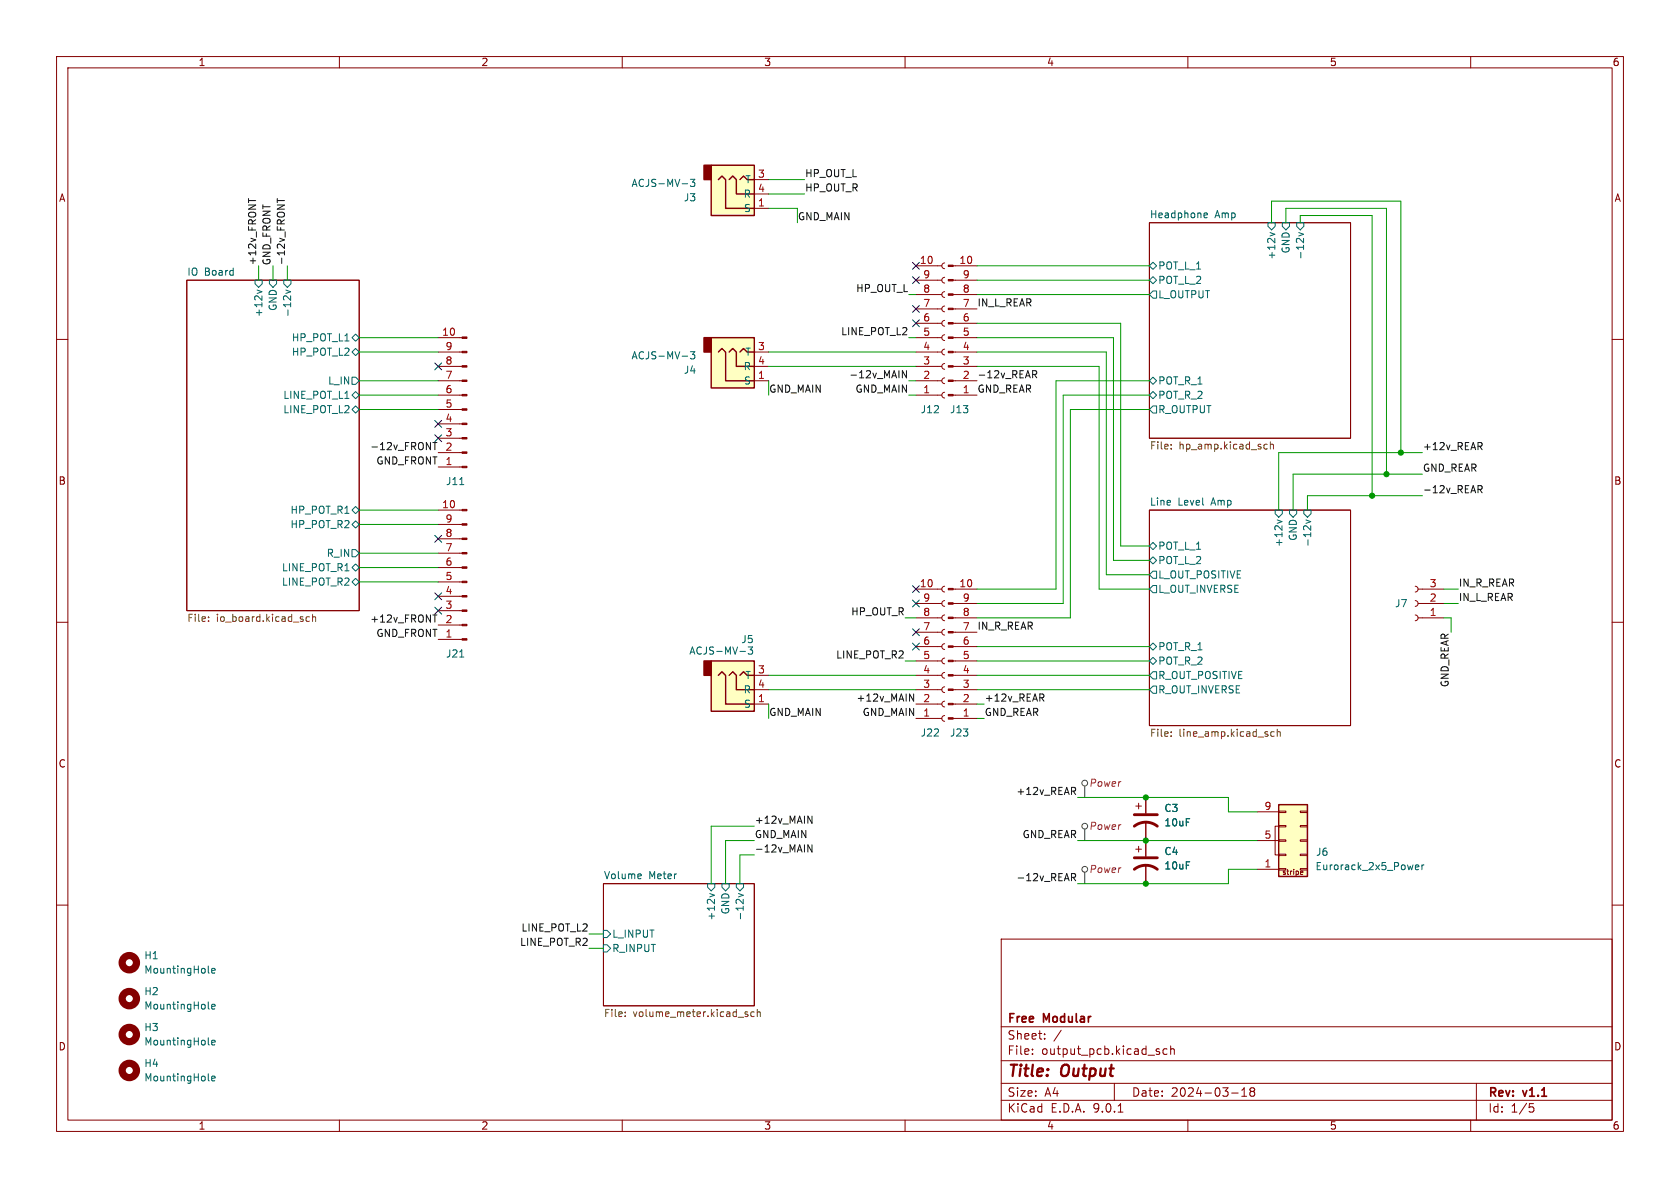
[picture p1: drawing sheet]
<svg xmlns="http://www.w3.org/2000/svg" width="297mm" height="210mm" viewBox="0 0 297 210" stroke-linecap="round" stroke-linejoin="round" font-family="sans-serif">
<g fill="none" stroke="#840000" stroke-width=".18">
<path d="M10 10h277v190h-277zM12 12h273v186h-273zM60 10v2M110 10v2M160 10v2M210 10v2M260 10v2M203.2 39.4h35.6v38.1h-35.6zM33 49.5h30.5v58.5h-30.5zM10 60h2M285 60h2M203.2 90.2h35.6v38.1h-35.6z"/>
<path d="M10 110h2M285 110h2M106.7 156.2h26.6v21.6h-26.6zM10 160h2M177 166h108v32h-108zM285 160h2M60 198v2M110 198v2M160 198v2M177 194.5h108M177 191.5h108M177 187.5h108"/>
<path d="M177 181.5h108M182.5 186.3v.1M182.5 185.5v.1M184.7 183.6v.1M184.7 182.8v.1M187.6 182.1l-1.3 2M197 191.5v3M197.7 196.6h.8M204.8 185.9l.2 .2-.2 .3M204.8 185.4l.2 .1M206.3 185.5l-.4-.1-.3 .3v.4l.1 .2h.6M207 185.5l.2-.1 .3 .1 .1 .9"/>
<path d="M207 184.9v1.5M210 198v2M217.7 193.2h1.2M219.5 193.8h.9M219.5 192.7l.5-.4v1.5M221.2 192.9l-.2 .3v.5l.2 .1 .5-.1 .1-.2-.1-.4-.2-.2M221.2 192.9l-.2-.2 .2-.4 .5 .1 .1 .2-.3 .3M221.2 192.9h.3M260 198v2M261 191.5v6.5M270.4 195.1h.7M270.5 195.7h.4l.3 .3-.2 .5-.5 .1"/>
</g>
<g fill="none" stroke="#006464" stroke-width=".18">
<path d="M212.9 38.3l.1 .2 .4-.1M212.9 37.8l.1-.2h.3l.2 .2v.2l-.6 .1M224.2 39.4h1.2v.6l-.6 .6-.6-.6zM226.7 39.4h1.3v.6l-.7 .6-.6-.6zM229.2 39.4h1.3v.6l-.6 .6-.7-.6zM45.1 49.5h1.3v.7l-.7 .6-.6-.6zM45.5 51.3l.8 .3-.8 .3M47.6 49.5h1.3v.7l-.6 .6-.7-.6zM50.2 49.5h1.2v.7l-.6 .6-.6-.6zM50.5 51.3l.9 .3-.9 .3M62.2 59.7l.7-.6 .6 .6-.6 .6zM203.2 49.5l.6-.6 .7 .6-.7 .7z"/>
<path d="M203.2 47l.6-.6 .7 .6-.7 .6zM203.8 51.4h.7v1.3h-.7l-.6-.6zM224.5 41.1l.9 .3-.9 .3M229.6 41.1l.8 .3-.8 .3M62.2 69.9l.7-.7 .6 .7-.6 .6zM62.2 72.4l.7-.6 .6 .6-.6 .6zM62.2 62.2l.7-.6 .6 .6-.6 .7zM62.2 66.7h.7l.6 .6-.6 .6h-.7zM203.2 67.3l.6-.6 .7 .6-.7 .6zM203.2 69.9l.6-.7 .7 .7-.7 .6zM203.8 71.8h.7v1.2h-.7l-.6-.6zM62.2 92.7l.7-.6 .6 .6-.6 .6z"/>
<path d="M62.2 90.2l.7-.7 .6 .7-.6 .6zM62.2 97.2h.7l.6 .6-.6 .6h-.7zM203.2 96.5l.6-.6 .7 .6-.7 .7zM203.2 99.1l.6-.7 .7 .7-.7 .6zM225.4 90.2h1.3v.6l-.6 .6-.7-.6zM225.8 91.9l.8 .3-.8 .3M228 90.2h1.2v.6l-.6 .6-.6-.6zM230.5 90.2h1.3v.6l-.7 .6-.6-.6zM230.9 91.9l.8 .3-.8 .3M62.2 100.3l.7-.6 .6 .6-.6 .7zM62.2 102.9l.7-.7 .6 .7-.6 .6zM203.2 114.3l.6-.6 .7 .6-.7 .6z"/>
<path d="M203.2 116.8l.6-.6 .7 .6-.7 .7zM203.8 118.7h.7v1.3h-.7l-.6-.6zM203.8 101h.7v1.2h-.7l-.6-.6zM203.8 103.5h.7v1.3h-.7l-.6-.7zM203.8 121.3h.7v1.3h-.7l-.6-.7zM113.2 154.5l.2 .3-.6 .1M113.3 155.3h-.1M125.1 156.2h1.3v.6l-.7 .7-.6-.7zM125.5 158l.8 .3-.8 .3M127.6 156.2h1.3v.6l-.6 .7-.7-.7zM130.2 156.2h1.2v.6l-.6 .7-.6-.7zM130.5 158l.9 .3-.9 .3"/>
<path d="M106.7 164.5h.6l.6 .6-.6 .6h-.6zM106.7 167h.6l.6 .6-.6 .7h-.6z"/>
</g>
<g fill="none" stroke="#725600" stroke-width=".18">
<path d="M207 78.6v.1M207 79.3v.1M223.6 79.3h.4M223.6 78.6h.4M224.6 78.7l.2-.2 .3 .1v.8M224.6 78.1v1.3M36.9 109.7v.2M36.9 109.1v.1M54.7 109.1l-.4-.1-.2 .3 .1 .5h.5M55.3 109.1l.1-.1 .3 .1 .1 .8M55.3 108.6v1.3M207 130.1v.1"/>
<path d="M207 129.4v.1M225.3 129.4l-.4-.1-.3 .3 .2 .5h.5M225.8 129.5l.2-.2 .3 .1v.8M225.8 128.9v1.3M110.5 179.6v.1M110.5 178.9v.1M131.9 179.3h.3v.2l-.1 .2h-.3M131.9 178.9h.3M133.3 178.9h-.3l-.3 .2 .1 .5h.5M133.9 179l.2-.1h.3v.8M133.9 178.4v1.3"/>
</g>
<path d="M125.7 29.2h7.6v8.9h-7.6z" fill="#ffffc2"/>
<path d="M125.7 29.2h7.6v8.9h-7.6zM127 31.8l.6-.7 .7 .7v5h5M128.9 31.8l.6-.7 .7 .7v2.5h3.1M130.8 31.8l.6-.7 .7 .7h1.2" fill="none" stroke="#840000" stroke-width=".25"/>
<path d="M124.5 29.2h1.2v2.6h-1.2z" fill="#840000" stroke="#840000" stroke-width=".25"/>
<path d="M133.3 36.8h2.6M133.3 34.3h2.6M133.3 31.8h2.6" fill="none" stroke="#840000" stroke-width=".18"/>
<path d="M120.6 32.5h1M122.1 31.7h.7l-.4 .5 .4 .1v.5l-.2 .2-.5-.2" fill="none" stroke="#006464" stroke-width=".18"/>
<path d="M125.7 59.7h7.6v8.9h-7.6z" fill="#ffffc2"/>
<path d="M125.7 59.7h7.6v8.9h-7.6zM127 62.2l.6-.6 .7 .6v5.1h5M128.9 62.2l.6-.6 .7 .6v2.6h3.1M130.8 62.2l.6-.6 .7 .6h1.2" fill="none" stroke="#840000" stroke-width=".25"/>
<path d="M124.5 59.7h1.2v2.5h-1.2z" fill="#840000" stroke="#840000" stroke-width=".25"/>
<g fill="none" stroke="#840000" stroke-width=".18">
<path d="M77.5 59.7h4.2M161.9 59.7h4.6M161.9 57.2h4.6M161.9 54.6h4.6M161.9 52.1h4.6M161.9 49.5h4.6M161.9 47h4.6M167 59.2l-.4 .1-.1 .4 .2 .4 .3 .1M167 56.6l-.4 .2-.1 .4 .2 .3 .3 .2M167 54.1l-.4 .2-.1 .3 .2 .4 .3 .1M167 51.6l-.4 .1-.1 .4 .2 .3 .3 .2M167 49l-.4 .2-.1 .3 .2 .4 .3 .1"/>
<path d="M167 46.5l-.4 .1-.1 .4 .2 .4 .3 .1M168.5 59.7h4.2M168.5 57.2h4.2M168.5 54.6h4.2M168.5 52.1h4.2M168.5 49.5h4.2M168.5 47h4.2M77.5 67.3h4.2M77.5 64.8h4.2M77.5 62.2h4.2M77.5 77.5h4.2M77.5 74.9h4.2"/>
<path d="M77.5 72.4h4.2M77.5 69.9h4.2M133.3 67.3h2.6M133.3 64.8h2.6M133.3 62.2h2.6M161.9 67.3h4.6M161.9 64.8h4.6M161.9 62.2h4.6M161.9 69.9h4.6M167 69.3l-.4 .2-.1 .4 .2 .3 .3 .2M167 66.8l-.4 .2-.1 .3 .2 .4 .3 .1M167 64.3l-.4 .1-.1 .4 .2 .3 .3 .2"/>
<path d="M167 61.7l-.4 .2-.1 .3 .2 .4 .3 .1M168.5 67.3h4.2M168.5 64.8h4.2M168.5 62.2h4.2M168.5 69.9h4.2M77.5 97.8h4.2M77.5 95.3h4.2M77.5 92.7h4.2M77.5 90.2h4.2M77.5 82.6h4.2M77.5 80h4.2M77.5 113h4.2"/>
<path d="M77.5 110.5h4.2M77.5 108h4.2M77.5 105.4h4.2M77.5 102.9h4.2M77.5 100.3h4.2M161.9 109.2h4.6M161.9 106.7h4.6M161.9 104.1h4.6M161.9 119.4h4.6M161.9 116.8h4.6M161.9 114.3h4.6M161.9 111.8h4.6"/>
<path d="M167 118.9l-.4 .1-.1 .4 .2 .3 .3 .2M167 116.3l-.4 .2-.1 .3 .2 .4 .3 .1M167 113.8l-.4 .1-.1 .4 .2 .4 .3 .1M167 111.3l-.4 .1-.1 .4 .2 .3 .3 .2M167 108.7l-.4 .2-.1 .3 .2 .4 .3 .1M167 106.2l-.4 .1-.1 .4 .2 .3 .3 .2M167 103.6l-.4 .2-.1 .3 .2 .4 .3 .1M168.5 109.2h4.2M168.5 106.7h4.2M168.5 104.1h4.2M168.5 119.4h4.2M168.5 116.8h4.2"/>
<path d="M168.5 114.3h4.2M168.5 111.8h4.2M250.2 108.7l.3 .2 .2 .3-.2 .4-.3 .1M250.2 106.2l.3 .1 .2 .4-.2 .3-.3 .2M250.2 103.6l.3 .2 .2 .3-.2 .4-.3 .1M250.7 109.2h4.6M250.7 106.7h4.6M250.7 104.1h4.6M161.9 127h4.6M161.9 124.5h4.6M161.9 121.9h4.6M167 126.5l-.4 .1-.1 .4 .2 .4 .3 .1"/>
<path d="M167 124l-.4 .1-.1 .4 .2 .3 .3 .2M167 121.4l-.4 .2-.1 .3 .2 .4 .3 .1M168.5 127h4.2M168.5 124.5h4.2M168.5 121.9h4.2"/>
</g>
<path d="M120.6 63h1M122.1 62.2h.7l-.4 .5 .4 .1v.5l-.2 .1-.5-.1M81.3 85.7h.7M81.3 116.1h.7" fill="none" stroke="#006464" stroke-width=".18"/>
<g fill="#840000" stroke="#840000" stroke-width=".18">
<path d="M81.7 112.9h.8v.3h-.8z"/>
<path d="M81.7 110.4h.8v.2h-.8z"/>
<path d="M81.7 107.8h.8v.3h-.8z"/>
<path d="M81.7 105.3h.8v.2h-.8z"/>
<path d="M81.7 102.7h.8v.3h-.8z"/>
<path d="M81.7 100.2h.8v.3h-.8z"/>
<path d="M81.7 97.7h.8v.2h-.8z"/>
<path d="M81.7 95.1h.8v.3h-.8z"/>
<path d="M81.7 92.6h.8v.2h-.8z"/>
<path d="M81.7 90h.8v.3h-.8z"/>
<path d="M81.7 82.4h.8v.3h-.8z"/>
<path d="M81.7 79.9h.8v.2h-.8z"/>
<path d="M81.7 77.3h.8v.3h-.8z"/>
<path d="M81.7 74.8h.8v.3h-.8z"/>
<path d="M81.7 72.3h.8v.2h-.8z"/>
<path d="M81.7 69.7h.8v.3h-.8z"/>
<path d="M81.7 67.2h.8v.2h-.8z"/>
<path d="M81.7 64.6h.8v.3h-.8z"/>
<path d="M81.7 62.1h.8v.3h-.8z"/>
<path d="M81.7 59.6h.8v.2h-.8z"/>
<path d="M167.6 69.7h.9v.3h-.9z"/>
<path d="M167.6 67.2h.9v.2h-.9z"/>
<path d="M167.6 64.6h.9v.3h-.9z"/>
<path d="M167.6 62.1h.9v.3h-.9z"/>
<path d="M167.6 59.6h.9v.2h-.9z"/>
<path d="M167.6 57h.9v.3h-.9z"/>
<path d="M167.6 54.5h.9v.2h-.9z"/>
<path d="M167.6 51.9h.9v.3h-.9z"/>
<path d="M167.6 49.4h.9v.3h-.9z"/>
<path d="M167.6 46.9h.9v.2h-.9z"/>
<path d="M167.6 126.9h.9v.2h-.9z"/>
<path d="M167.6 124.3h.9v.3h-.9z"/>
<path d="M167.6 121.8h.9v.2h-.9z"/>
<path d="M167.6 119.3h.9v.2h-.9z"/>
<path d="M167.6 116.7h.9v.3h-.9z"/>
<path d="M167.6 114.2h.9v.2h-.9z"/>
<path d="M167.6 111.6h.9v.3h-.9z"/>
<path d="M167.6 109.1h.9v.2h-.9z"/>
<path d="M167.6 106.6h.9v.2h-.9z"/>
<path d="M167.6 104h.9v.3h-.9z"/>
</g>
<path d="M125.7 116.8h7.6v8.9h-7.6z" fill="#ffffc2"/>
<path d="M125.7 116.8h7.6v8.9h-7.6zM127 119.4l.6-.7 .7 .7v5.1h5M128.9 119.4l.6-.7 .7 .7v2.5h3.1M130.8 119.4l.6-.7 .7 .7h1.2" fill="none" stroke="#840000" stroke-width=".25"/>
<path d="M124.5 116.8h1.2v2.6h-1.2z" fill="#840000" stroke="#840000" stroke-width=".25"/>
<path d="M133.3 119.4h2.6M133.3 124.5h2.6M133.3 121.9h2.6M200.8 150.1h1M200.8 142.5h1M201.3 142v1M201.3 149.6v1M202.6 141v2.8M202.6 145.3v6.1M202.6 152.9v3.3" fill="none" stroke="#840000" stroke-width=".18"/>
<path d="M130.8 115.2h1M133.1 114.4l-.5 .5 .4 .1v.5l-.2 .1-.5-.1M36.8 171.8l.2 .2M36.8 178.2l.2 .2M37.4 171.6l.6-.1v-.3h-.4l-.2 .2 .1 .6h.5M37.4 178l.6-.2v-.2l-.4-.1-.2 .2 .1 .6h.5M36.8 184.5l.2 .2M36.8 190.9l.2 .2M37.4 184.3l.6-.1v-.3h-.4l-.2 .2 .1 .6h.5M37.4 190.7l.6-.2v-.2l-.4-.1-.2 .2 .1 .6h.5" fill="none" stroke="#006464" stroke-width=".18"/>
<g fill="none" stroke="#840000" stroke-width="1.3">
<circle cx="22.9" cy="170.2" r="1.27"/>
<circle cx="22.9" cy="176.5" r="1.27"/>
<circle cx="22.9" cy="189.2" r="1.27"/>
<circle cx="22.9" cy="182.9" r="1.27"/>
</g>
<path d="M200.5 153.7a3.3 3.3 0 0 1 4.1 0M200.5 146.1a3.3 3.3 0 0 1 4.1 0M200.5 151.6h4.1M200.5 144h4.1" fill="none" stroke="#840000" stroke-width=".51"/>
<path d="M226.1 142.2h5v12.7h-5z" fill="#ffffc2"/>
<g fill="none" stroke="#840000" stroke-width=".18">
<path d="M202.6 141v2.8M202.6 145.3v6.1M202.6 152.9v3.3M222.2 143.5h3.9M222.2 148.6h3.9M222.2 153.7h3.9M226.1 143.4h1.2v.2h-1.2zM226.1 145.9h1.2v.3h-1.2zM226.1 148.5h1.2v.2h-1.2zM226.1 151h1.2v.3h-1.2zM226.1 153.5h1.2v.3h-1.2zM226.1 146.1h-.7v5h.7"/>
<path d="M229.9 143.4h1.2v.2h-1.2zM229.9 145.9h1.2v.3h-1.2zM229.9 148.5h1.2v.2h-1.2zM229.9 151h1.2v.3h-1.2zM229.9 153.5h1.2v.3h-1.2zM229.9 154.5h.4M229.9 154h.3l.1 .2-.4 .1"/>
</g>
<path d="M226.1 142.2h5v12.7h-5z" fill="none" stroke="#840000" stroke-width=".25"/>
<path d="M250.2 153.3l.6-.1v-.2l-.4-.1-.2 .2 .1 .6h.5M251.4 152.9v.8M251.7 152.9l-.3 .2" fill="none" stroke="#006464" stroke-width=".18"/>
<g fill="none" stroke="#484848" stroke-width=".18">
<path d="M191.8 138.9v2.1M191.8 146.6v2M191.8 154.2v2"/>
<circle cx="191.8" cy="138.4" r=".51"/>
<circle cx="191.8" cy="146.1" r=".51"/>
<circle cx="191.8" cy="153.7" r=".51"/>
</g>
<g fill="none" stroke="#0f0f0f" stroke-width=".18">
<path d="M43.9 35.1v.7M49 35.1v.7M49 35.5h1.3M76.5 78.2h.7M76.9 78.2v1.3M160.3 65.5v1.3l-.8-1.3v1.3M182.6 65.5h.4l.3 .3-.1 .3-.6 .1M182.9 66.2l.4 .6M261.6 78.9l.4 .6M261.8 78.2l.2 .3v.3l-.2 .1M261.3 85.8h.5l.2 .3-.1 .4h-.6M261.6 86.5l.4 .6"/>
<path d="M76.5 108.7h.7M160.8 122.7l.7 1.2v-1.2M184.1 123.3l.5 .6M184.3 122.7l.3 .2-.1 .3-.2 .1M189.7 139.9l.5 .6M189.9 139.2l.3 .2-.1 .3-.2 .2M142.8 144.3l.7 1.2v-1.2M143.5 149.3v1.3l-.7-1.3v1.3M189.4 154.4h.5l.3 .3-.2 .3-.6 .1M189.7 155.1l.5 .6"/>
</g>
<g fill="none" stroke="#009600" stroke-width=".18">
<path d="M135.9 31.8h6.3M135.9 34.3h6.3M135.9 36.8h5.1v2.6M224.8 39.4v-3.8h22.8v44.4M227.3 39.4v-2.6h17.8v47M229.9 39.4v-1.3h12.7v49.5M45.7 47v2.5M48.3 47v2.5M50.8 47v2.5M63.5 59.7h14M160.7 59.7h1.2M160.7 52.1h1.2"/>
<path d="M172.7 59.7h24.1v39.4h6.4M172.7 52.1h30.5M172.7 49.5h30.5M172.7 57.2h25.4v39.3h5.1M172.7 47h30.5M63.5 67.3h14M63.5 69.9h14M63.5 62.2h14M63.5 72.4h14M135.9 67.3v2.6M135.9 62.2h26M135.9 64.8h26"/>
<path d="M160.7 67.3h1.2M160.7 69.9h1.2M172.7 64.8h21.6v39.3h8.9M172.7 62.2h22.9v39.4h7.6M203.2 69.9h-15.2v36.8h-15.3M203.2 67.3h-16.5v36.8h-14M203.2 72.4h-14v36.8h-16.5M63.5 97.8h14M63.5 92.7h14M63.5 90.2h14M251.5 87.6h-20.4v2.6M251.5 80h-25.4v10.2"/>
<path d="M251.5 83.8h-22.9v6.4M63.5 102.9h14M63.5 100.3h14M135.9 119.4h26M160 116.8h1.9M160 109.2h1.9M172.7 119.4h30.5M172.7 116.8h30.5M172.7 114.3h30.5M255.3 104.1h2.5M255.3 109.2h1.2v2.6M255.3 106.7h2.5"/>
<path d="M135.9 121.9h26M135.9 124.5v2.5M172.7 121.9h30.5M172.7 124.5h1.3M172.7 127h1.3M133.3 148.6h-5v7.6M133.3 151.1h-2.5v5.1M133.3 146.1h-7.6v10.1M190.5 148.6h31.7M190.5 141h26.7v2.5h5M222.2 153.7h-5v2.5h-26.7M104.1 165.1h2.6"/>
<path d="M104.1 167.6h2.6"/>
</g>
<g fill="none" stroke="#000084" stroke-width=".18">
<path d="M161.3 56.5l1.2 1.3M161.3 46.4l1.2 1.2M161.3 54l1.2 1.2M161.3 48.9l1.2 1.2M162.5 56.5l-1.2 1.3M162.5 46.4l-1.2 1.2M162.5 54l-1.2 1.2M162.5 48.9l-1.2 1.2M76.9 64.2l1.2 1.2M76.9 74.3l1.2 1.2M76.9 76.9l1.2 1.2M78.1 64.2l-1.2 1.2"/>
<path d="M78.1 74.3l-1.2 1.2M78.1 76.9l-1.2 1.2M76.9 94.6l1.2 1.3M78.1 94.6l-1.2 1.3M76.9 104.8l1.2 1.2M76.9 107.3l1.2 1.3M78.1 104.8l-1.2 1.2M78.1 107.3l-1.2 1.3M161.3 106.1l1.2 1.2M161.3 103.5l1.2 1.2M161.3 111.2l1.2 1.2M161.3 113.7l1.2 1.2"/>
<path d="M162.5 106.1l-1.2 1.2M162.5 103.5l-1.2 1.2M162.5 111.2l-1.2 1.2M162.5 113.7l-1.2 1.2"/>
</g>
<g fill="#009600" stroke="#009600" stroke-width=".18">
<circle cx="245.1" cy="83.8" r=".46"/>
<circle cx="247.6" cy="80" r=".46"/>
<circle cx="242.6" cy="87.6" r=".46"/>
<circle cx="202.6" cy="148.6" r=".46"/>
<circle cx="202.6" cy="156.2" r=".46"/>
<circle cx="202.6" cy="141" r=".46"/>
</g>
<g font-size="2.8" fill="#840000">
<text x="178" y="190.9">Title:</text>
<text x="187.7" y="190.9">Output</text>
</g>
<g font-size="2.1" fill="#840000">
<text x="178" y="184">Sheet:</text>
<text x="178" y="181.2">Free</text>
<text x="184.5" y="181.2">Modular</text>
<text x="178" y="186.7">File:</text>
<text x="184.1" y="186.7">output_pcb.kicad_sch</text>
<text x="178" y="196.9">KiCad</text>
<text x="178" y="194.1">Size:</text>
<text x="184.7" y="194.1">A4</text>
<text x="185.7" y="196.9">E.D.A.</text>
<text x="193.3" y="196.9">9.0.1</text>
<text x="200" y="194.1">Date:</text>
<text x="207" y="194.1">2024-03-18</text>
<text x="263" y="194.3">Rev:</text>
<text x="263" y="196.9">Id:</text>
<text x="267.1" y="196.9">1/5</text>
<text x="269.4" y="194.3">v1.1</text>
</g>
<g font-size="1.8" fill="#840000">
<text x="35" y="11.9">1</text>
<text x="85" y="11.9">2</text>
<text x="135" y="11.9">3</text>
<text x="185" y="11.9">4</text>
<text x="235" y="11.9">5</text>
<text x="285" y="11.9">6</text>
<text x="10.3" y="35.9">A</text>
<text x="285.3" y="35.9">A</text>
<text x="10.3" y="85.9">B</text>
<text x="285.3" y="85.9">B</text>
<text x="10.3" y="135.9">C</text>
<text x="285.3" y="135.9">C</text>
<text x="10.3" y="185.9">D</text>
<text x="285.3" y="185.9">D</text>
<text x="35" y="199.9">1</text>
<text x="85" y="199.9">2</text>
<text x="135" y="199.9">3</text>
<text x="185" y="199.9">4</text>
<text x="235" y="199.9">5</text>
<text x="285" y="199.9">6</text>
</g>
<g font-size="1.8" fill="#006464">
<text x="111.5" y="33.2">ACJS-MV-3</text>
<text x="120.8" y="35.8">J3</text>
<text x="131.4" y="35.2">R</text>
<text x="131.7" y="32.6">T</text>
<text x="131.4" y="37.7">S</text>
<text x="203.2" y="38.7">Headphone</text>
<text x="214.8" y="38.7">Amp</text>
<text x="204.7" y="47.9">POT_L_1</text>
<text x="225.7" y="46" transform="rotate(-90 225.7 46)">+12v</text>
<text x="228.2" y="44.9" transform="rotate(-90 228.2 44.9)">GND</text>
<text x="230.7" y="46" transform="rotate(-90 230.7 46)">-12v</text>
<text x="33" y="48.8">IO</text>
<text x="36.1" y="48.8">Board</text>
<text x="204.7" y="52.9">L_OUTPUT</text>
<text x="204.7" y="50.4">POT_L_2</text>
<text x="46.6" y="56.2" transform="rotate(-90 46.6 56.2)">+12v</text>
<text x="49.1" y="55.1" transform="rotate(-90 49.1 55.1)">GND</text>
<text x="51.7" y="56.2" transform="rotate(-90 51.7 56.2)">-12v</text>
<text x="51.5" y="63.1">HP_POT_L2</text>
<text x="51.5" y="60.6">HP_POT_L1</text>
<text x="111.5" y="63.7">ACJS-MV-3</text>
<text x="131.4" y="65.6">R</text>
<text x="131.7" y="63.1">T</text>
<text x="50" y="70.7">LINE_POT_L1</text>
<text x="57.9" y="68.2">L_IN</text>
<text x="120.8" y="66.3">J4</text>
<text x="131.4" y="68.2">S</text>
<text x="204.7" y="68.2">POT_R_1</text>
<text x="204.7" y="70.7">POT_R_2</text>
<text x="50" y="73.3">LINE_POT_L2</text>
<text x="162.7" y="73.3">J12</text>
<text x="167.9" y="73.3">J13</text>
<text x="204.7" y="73.3">R_OUTPUT</text>
<text x="78.7" y="86">J11</text>
<text x="203.2" y="89.5">Line</text>
<text x="208.2" y="89.5">Level</text>
<text x="214.3" y="89.5">Amp</text>
<text x="51.3" y="93.6">HP_POT_R2</text>
<text x="51.3" y="91">HP_POT_R1</text>
<text x="229.5" y="95.7" transform="rotate(-90 229.5 95.7)">GND</text>
<text x="49.7" y="101.2">LINE_POT_R1</text>
<text x="57.7" y="98.7">R_IN</text>
<text x="204.7" y="97.4">POT_L_1</text>
<text x="204.7" y="99.9">POT_L_2</text>
<text x="226.9" y="96.8" transform="rotate(-90 226.9 96.8)">+12v</text>
<text x="232" y="96.8" transform="rotate(-90 232 96.8)">-12v</text>
<text x="49.7" y="103.7">LINE_POT_R2</text>
<text x="204.7" y="102.5">L_OUT_POSITIVE</text>
<text x="204.7" y="105">L_OUT_INVERSE</text>
<text x="246.5" y="107.5">J7</text>
<text x="131" y="113.9">J5</text>
<text x="78.7" y="116.4">J21</text>
<text x="121.8" y="115.9">ACJS-MV-3</text>
<text x="204.7" y="115.2">POT_R_1</text>
<text x="204.7" y="117.7">POT_R_2</text>
<text x="131.4" y="122.8">R</text>
<text x="131.4" y="125.3">S</text>
<text x="131.7" y="120.2">T</text>
<text x="204.7" y="120.2">R_OUT_POSITIVE</text>
<text x="204.7" y="122.8">R_OUT_INVERSE</text>
<text x="162.7" y="130.4">J22</text>
<text x="167.9" y="130.4">J23</text>
<text x="205.7" y="143.7">C3</text>
<text x="205.7" y="146.3">10uF</text>
<text x="106.7" y="155.5">Volume</text>
<text x="114.7" y="155.5">Meter</text>
<text x="205.7" y="151.4">C4</text>
<text x="205.7" y="153.9">10uF</text>
<text x="232.5" y="154">Eurorack_2x5_Power</text>
<text x="232.6" y="151.5">J6</text>
<text x="129.1" y="161.7" transform="rotate(-90 129.1 161.7)">GND</text>
<text x="108.1" y="166">L_INPUT</text>
<text x="126.6" y="162.8" transform="rotate(-90 126.6 162.8)">+12v</text>
<text x="131.7" y="162.8" transform="rotate(-90 131.7 162.8)">-12v</text>
<text x="25.4" y="169.8">H1</text>
<text x="25.4" y="172.3">MountingHole</text>
<text x="108.1" y="168.5">R_INPUT</text>
<text x="25.4" y="176.1">H2</text>
<text x="25.4" y="178.7">MountingHole</text>
<text x="25.4" y="182.5">H3</text>
<text x="25.4" y="185">MountingHole</text>
<text x="25.4" y="188.8">H4</text>
<text x="25.4" y="191.4">MountingHole</text>
</g>
<g font-size="1.8" fill="#a90000">
<text x="133.9" y="34">4</text>
<text x="133.9" y="31.5">3</text>
<text x="133.9" y="36.6">1</text>
<text x="162.5" y="46.7">10</text>
<text x="169.5" y="46.7">10</text>
<text x="163.1" y="51.8">8</text>
<text x="163.1" y="49.3">9</text>
<text x="170.1" y="51.8">8</text>
<text x="170.1" y="49.3">9</text>
<text x="78.1" y="59.4">10</text>
<text x="163.1" y="59.4">5</text>
<text x="163.1" y="56.9">6</text>
<text x="163.1" y="54.4">7</text>
<text x="170.1" y="59.4">5</text>
<text x="170.1" y="56.9">6</text>
<text x="170.1" y="54.4">7</text>
<text x="78.7" y="64.5">8</text>
<text x="78.7" y="62">9</text>
<text x="133.9" y="64.5">4</text>
<text x="133.9" y="62">3</text>
<text x="163.1" y="64.5">3</text>
<text x="163.1" y="62">4</text>
<text x="170.1" y="64.5">3</text>
<text x="170.1" y="62">4</text>
<text x="78.7" y="69.6">6</text>
<text x="78.7" y="67.1">7</text>
<text x="133.9" y="67.1">1</text>
<text x="163.1" y="69.6">1</text>
<text x="163.1" y="67.1">2</text>
<text x="170.1" y="69.6">1</text>
<text x="170.1" y="67.1">2</text>
<text x="78.7" y="77.2">3</text>
<text x="78.7" y="74.7">4</text>
<text x="78.7" y="72.1">5</text>
<text x="78.7" y="79.8">2</text>
<text x="78.1" y="89.9">10</text>
<text x="78.7" y="95">8</text>
<text x="78.7" y="92.5">9</text>
<text x="78.7" y="100.1">6</text>
<text x="78.7" y="97.5">7</text>
<text x="78.7" y="107.7">3</text>
<text x="78.7" y="105.2">4</text>
<text x="78.7" y="102.6">5</text>
<text x="162.5" y="103.9">10</text>
<text x="163.1" y="106.4">9</text>
<text x="169.5" y="103.9">10</text>
<text x="170.1" y="106.4">9</text>
<text x="252.7" y="106.4">2</text>
<text x="252.7" y="103.9">3</text>
<text x="78.7" y="110.2">2</text>
<text x="163.1" y="111.5">7</text>
<text x="163.1" y="109">8</text>
<text x="170.1" y="111.5">7</text>
<text x="170.1" y="109">8</text>
<text x="252.7" y="109">1</text>
<text x="133.9" y="119.1">3</text>
<text x="163.1" y="119.1">4</text>
<text x="163.1" y="116.6">5</text>
<text x="163.1" y="114">6</text>
<text x="170.1" y="119.1">4</text>
<text x="170.1" y="116.6">5</text>
<text x="170.1" y="114">6</text>
<text x="133.9" y="124.2">1</text>
<text x="133.9" y="121.7">4</text>
<text x="163.1" y="124.2">2</text>
<text x="163.1" y="121.7">3</text>
<text x="170.1" y="124.2">2</text>
<text x="170.1" y="121.7">3</text>
<text x="163.1" y="126.7">1</text>
<text x="170.1" y="126.7">1</text>
<text x="223.4" y="143.3">9</text>
<text x="223.4" y="148.3">5</text>
<text x="223.4" y="153.4">1</text>
</g>
<g font-size="1.8" fill="#0f0f0f">
<text x="142.2" y="33.9">HP_OUT_R</text>
<text x="142.2" y="31.4">HP_OUT_L</text>
<text x="141" y="39">GND_MAIN</text>
<text x="45.4" y="47" transform="rotate(-90 45.4 47)">+12v_FRONT</text>
<text x="47.9" y="47" transform="rotate(-90 47.9 47)">GND_FRONT</text>
<text x="50.5" y="47" transform="rotate(-90 50.5 47)">-12v_FRONT</text>
<text x="151.3" y="51.7">HP_OUT_L</text>
<text x="148.6" y="59.3">LINE_POT_L2</text>
<text x="172.7" y="54.3">IN_L_REAR</text>
<text x="135.9" y="69.5">GND_MAIN</text>
<text x="150" y="67">-12v_MAIN</text>
<text x="151.1" y="69.5">GND_MAIN</text>
<text x="172.7" y="67">-12v_REAR</text>
<text x="172.7" y="69.5">GND_REAR</text>
<text x="65.4" y="79.7">-12v_FRONT</text>
<text x="66.4" y="82.2">GND_FRONT 1</text>
<text x="251.5" y="83.5">GND_REAR</text>
<text x="251.5" y="79.7">+12v_REAR</text>
<text x="251.5" y="87.3">-12v_REAR</text>
<text x="257.8" y="106.3">IN_L_REAR</text>
<text x="257.8" y="103.8">IN_R_REAR</text>
<text x="65.4" y="110.1">+12v_FRONT</text>
<text x="66.4" y="112.7">GND_FRONT 1</text>
<text x="150.4" y="108.9">HP_OUT_R</text>
<text x="172.7" y="111.4">IN_R_REAR</text>
<text x="147.7" y="116.5">LINE_POT_R2</text>
<text x="151.3" y="124.1">+12v_MAIN</text>
<text x="174" y="124.1">+12v_REAR</text>
<text x="256.2" y="121.6" transform="rotate(-90 256.2 121.6)">GND_REAR</text>
<text x="135.9" y="126.7">GND_MAIN</text>
<text x="152.4" y="126.7">GND_MAIN</text>
<text x="174" y="126.7">GND_REAR</text>
<text x="179.6" y="140.6">+12v_REAR</text>
<text x="133.3" y="145.7">+12v_MAIN</text>
<text x="133.3" y="148.2">GND_MAIN</text>
<text x="180.7" y="148.2">GND_REAR</text>
<text x="133.3" y="150.8">-12v_MAIN</text>
<text x="179.6" y="155.9">-12v_REAR</text>
<text x="91.8" y="167.3">LINE_POT_R2</text>
<text x="92.1" y="164.8">LINE_POT_L2</text>
</g>
<g font-size="1.8" fill="#725600">
<text x="203.2" y="79.8">File:</text>
<text x="208.4" y="79.8">hp_amp.kicad_sch</text>
<text x="33" y="110.3">File:</text>
<text x="38.2" y="110.3">io_board.kicad_sch</text>
<text x="203.2" y="130.6">File:</text>
<text x="208.4" y="130.6">line_amp.kicad_sch</text>
<text x="106.7" y="180.1">File:</text>
<text x="111.9" y="180.1">volume_meter.kicad_sch</text>
</g>
<g font-size="1.8" fill="#840084">
<text x="192.5" y="139.3">Power</text>
<text x="192.5" y="146.9">Power</text>
<text x="192.5" y="154.5">Power</text>
</g>
<text font-size="1.3" fill="#840000" x="226.6" y="154.9">stripe</text>
</svg>
